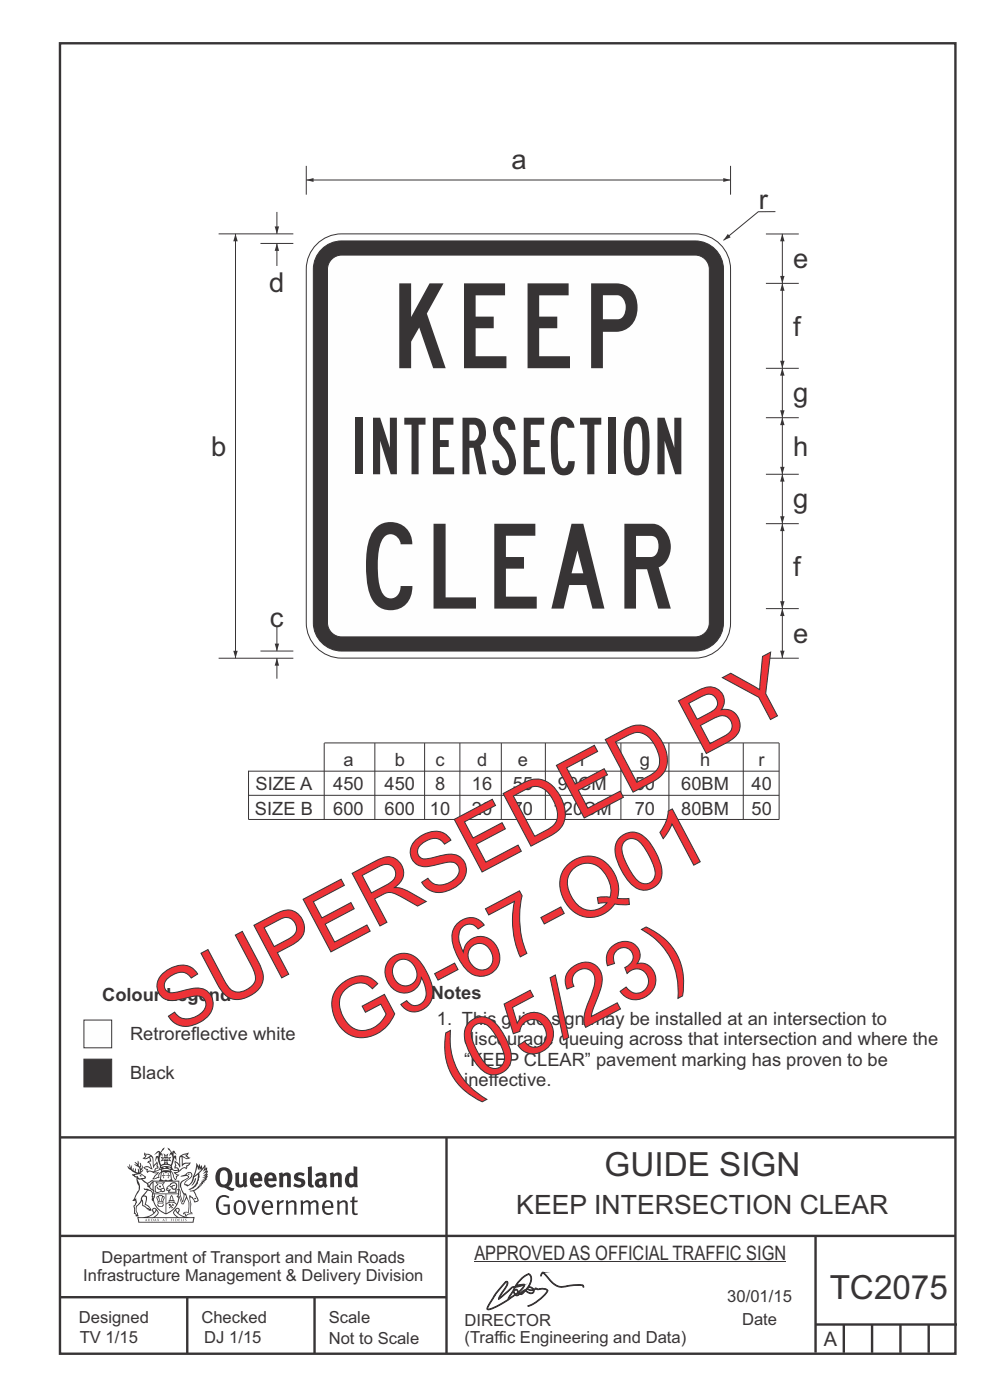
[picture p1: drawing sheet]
<svg xmlns="http://www.w3.org/2000/svg" width="210mm" height="297mm" viewBox="0 0 210 297" stroke-linecap="round" stroke-linejoin="round" font-family="sans-serif">
<g fill="none" stroke="#373435" stroke-width=".51">
<path d="M12.7 9.2h190v278h-190zM12.7 241.3h190M94.7 241.4v45.8M12.7 275.2h82M12.7 262.2h190.1M39.7 275.2v12M66.7 275.2v12M173 262.1v24.9M173 281h30M179 281v6M185 281v6M191 281v6"/>
<path d="M197 281v6"/>
</g>
<g fill="#373435">
<path d="M47 248.4a2.55 2.55 0 0 0 0 2.7l.3 .2a.81 .81 0 0 0 1-1v-.5a1.04 1.04 0 0 0-1.1-1.5zM46.3 248.1a1.82 1.82 0 0 1 2.1-.2 1.82 1.82 0 0 1 .9 1.8 2.29 2.29 0 0 1-.8 2l.7 .3h.5l-.2 .6a2.87 2.87 0 0 1-2-.7 2.12 2.12 0 0 1-1.7-3.1z" fill-rule="evenodd"/>
<path d="M49.9 248.9l.8-.2v2a.46 .46 0 0 0 .3 .6 .46 .46 0 0 0 .6-.3v-2.1l.7-.2v2.4l.2 .5-.5 .3-.3-.3a1.02 1.02 0 0 1-1.2 .3 1.02 1.02 0 0 1-.6-1.1z" fill-rule="evenodd"/>
<path d="M54 249.5l-.1 .5h.9a.49 .49 0 0 0-.2-.6 .49 .49 0 0 0-.6 .1zM53.4 249.1a1.34 1.34 0 0 1 1.6-.2 1.34 1.34 0 0 1 .6 1.5v.2h-1.7a.77 .77 0 0 0 .5 .8 .77 .77 0 0 0 .9-.4l.3 .5a1.59 1.59 0 0 1-2 .2 1.59 1.59 0 0 1-.5-2.1z" fill-rule="evenodd"/>
<path d="M57 249.5l-.1 .5h1a.49 .49 0 0 0-.2-.6 .49 .49 0 0 0-.7 .1zM56.4 249.1a1.34 1.34 0 0 1 1.6-.2 1.34 1.34 0 0 1 .7 1.5v.2h-1.8a.77 .77 0 0 0 .5 .8 .77 .77 0 0 0 .9-.4l.4 .5a1.59 1.59 0 0 1-2.1 .2 1.59 1.59 0 0 1-.5-2.1z" fill-rule="evenodd"/>
<path d="M59.2 248.9l.7-.2 .1 .4a.95 .95 0 0 1 1-.3 .95 .95 0 0 1 .7 .8v2.3h-.8v-2.3a.46 .46 0 0 0-.8 .1v2.2h-.8z" fill-rule="evenodd"/>
<path d="M62.6 249.1a1.75 1.75 0 0 1 2-.1l-.2 .5-.6-.2a.43 .43 0 0 0-.6 .3l.4 .3a1.04 1.04 0 0 1 1.2 1.1 1.04 1.04 0 0 1-1.4 1l-1.2-.4 .3-.6 1 .4 .4-.4a.88 .88 0 0 0-1-.5l-.4-.2-.1-.4z" fill-rule="evenodd"/>
<path d="M65.3 247.6l.8-.2 .1 3.8 .3 .2 .1 .4a.88 .88 0 0 1-1 0 .88 .88 0 0 1-.3-1z" fill-rule="evenodd"/>
<path d="M67.8 250.6a.43 .43 0 0 0-.1 .7 .43 .43 0 0 0 .7-.1v-.7zM66.8 249.1a1.7 1.7 0 0 1 2.4 .1v1.9l.3 .4-.4 .5-.5-.4a1.03 1.03 0 0 1-1.7-.1 1.03 1.03 0 0 1 .8-1.5h.7v-.4a.8 .8 0 0 0-1.2 .1z" fill-rule="evenodd"/>
<path d="M70 248.9l.7-.2 .1 .4a.95 .95 0 0 1 1-.3 .95 .95 0 0 1 .7 .8v2.3h-.8v-2.3a.46 .46 0 0 0-.8 .1v2.2h-.8z" fill-rule="evenodd"/>
<path d="M74.3 249.5a1.48 1.48 0 0 0 0 1.7h.5l.2-.1v-1.5l-.3-.2zM75 247.4l.8 .1 .1 4.4h-.7l-.1-.2a1.26 1.26 0 0 1-1.4 0 1.26 1.26 0 0 1-.5-1.3 1.29 1.29 0 0 1 .4-1.4 1.29 1.29 0 0 1 1.4-.1z" fill-rule="evenodd"/>
<path d="M46.4 253.9a1.72 1.72 0 0 1 2.3 0l-.3 .3a1.24 1.24 0 0 0-1.4-.2 1.24 1.24 0 0 0-.6 1.4 1.49 1.49 0 0 0 1.2 1.9l.7-.1v-1.3h-.8l-.1-.4h1.3v1.9a1.93 1.93 0 0 1-2.2 0 1.93 1.93 0 0 1-.7-2.2l.2-.8z" fill-rule="evenodd"/>
<path d="M50.4 255.1a1.65 1.65 0 0 0 .2 2.2 .99 .99 0 0 0 1-1.4 .78 .78 0 0 0-.4-.8 .78 .78 0 0 0-.8 0zM50 254.9a1.33 1.33 0 0 1 1.6-.1 1.33 1.33 0 0 1 .5 1.4 1.31 1.31 0 0 1-1.3 1.6 1.31 1.31 0 0 1-1.2-1.6v-.6z" fill-rule="evenodd"/>
<path d="M52.5 254.7l.4-.1 .9 2.6 .8-2.5h.5l-1.1 3h-.5z" fill-rule="evenodd"/>
<path d="M56.3 255.2l-.2 .7h1.3a.7 .7 0 0 0-.3-.8 .7 .7 0 0 0-.8 .1zM55.9 255a1.22 1.22 0 0 1 1.5-.2 1.22 1.22 0 0 1 .5 1.5h-1.8a.93 .93 0 0 0 .5 1 .93 .93 0 0 0 1.1-.2l.2 .3a1.43 1.43 0 0 1-1.8 .1 1.43 1.43 0 0 1-.6-1.7z" fill-rule="evenodd"/>
<path d="M58.7 254.7l.4-.1 .1 .5 .4-.4 .6-.1-.2 .5a.66 .66 0 0 0-.8 .7v1.9h-.4z" fill-rule="evenodd"/>
<path d="M60.6 254.7l.4-.1 .1 .5a.94 .94 0 0 1 1-.5 .94 .94 0 0 1 .8 .8v2.3h-.5l-.1-2.5a.81 .81 0 0 0-1.2 .3v2.2h-.4z" fill-rule="evenodd"/>
<path d="M63.7 254.7l.5-.1 .1 .5 .4-.3a.78 .78 0 0 1 1.1 .3 .9 .9 0 0 1 1-.5 .9 .9 0 0 1 .8 .8v2.3h-.5l-.1-2.5a.67 .67 0 0 0-1.1 .3v2.2h-.5v-2.4l-.4-.3-.7 .4v2.3h-.5z" fill-rule="evenodd"/>
<path d="M69 255.2l-.1 .7h1.3a.7 .7 0 0 0-.3-.8 .7 .7 0 0 0-.9 .1zM68.7 255a1.22 1.22 0 0 1 1.5-.2 1.22 1.22 0 0 1 .5 1.5h-1.8a.93 .93 0 0 0 .4 1 .93 .93 0 0 0 1.2-.2l.1 .3a1.44 1.44 0 0 1-1.7 .1 1.44 1.44 0 0 1-.6-1.7z" fill-rule="evenodd"/>
<path d="M71.4 254.7l.5-.1 .1 .5a.94 .94 0 0 1 1-.5 .94 .94 0 0 1 .8 .8v2.3h-.5l-.1-2.5a.81 .81 0 0 0-1.2 .3v2.2h-.4z" fill-rule="evenodd"/>
<path d="M74.7 253.9l.5-.1v.9h.7l-.1 .3h-.6v2.2l.1 .2h.5l.1 .3a.75 .75 0 0 1-1.2-.6v-2.1h-.4v-.3h.4z" fill-rule="evenodd"/>
<path d="M30.8 244.9l1.1 .3-.9 .5h-.4l.6-.5zM31.8 245.4h.2a2.44 2.44 0 0 1 .4 1.9l.1 .5 .7-1-.1 .6 .3 .3a.57 .57 0 0 0-.6 .7l-1-.1-.5 .2 .2-.5-.8-.3 .7-.1 .9 .5 .1-.1-.6-1.3-.2-.2h.5zM30.7 244.4l-.1 .5 .2 .4-.6 .4a1.04 1.04 0 0 0 1.4-.1l.2 .6-.3 .1-.2 .4a.94 .94 0 0 1 .8 1.1l-.2-.1a1.16 1.16 0 0 0-1.5-.1l.3 .4 .4 .2 .1 .5 .2 .1 .1-.2a.94 .94 0 0 1 1.1 .2l.8 .1-1.2 1.2a1.13 1.13 0 0 0 1.2-.2l.4-.1-.1-.4 .5-.8a.83 .83 0 0 0-.6 1.1l-.3-.1-.7 .4 1.1-1.4-.5 .1-.5-.1 1.3-.5-.1-.1-.9 .4v-.3l.2-.2 .3 .1 .1-.3-.2-.4v-.6l-.1-.4-.7 1v-.7a1.42 1.42 0 0 0-1.6-1.8z" fill-rule="evenodd"/>
<path d="M38.5 245.2l.5-.2 .7-.1-.6 .3 .8 .5h-.3zM38.3 245.5l.2-.1 .1 2a1.69 1.69 0 0 1 1.6-.6l-.8 .5 .1 .5a1.1 1.1 0 0 0-1.5 .6l-.1-.5-.2-.2h-.5l.3-.4-.3-.7a1.42 1.42 0 0 1 .8 1.1l.2-.1zM37.1 246.2l.1 1-.2 .3 .1 .4h.5l.1 .2a.96 .96 0 0 1-1.1-.1l-.1 .1a1.06 1.06 0 0 0 1.3 .2v.1a.72 .72 0 0 1-1 .2l.3 .5 .6 .2-.4 .2-.1 .6-.2-.3-.4-1.1-.4-.4 .4 .9a1.54 1.54 0 0 0 .7 1.2l.2-.3a.58 .58 0 0 1 .4-.8l.2-.1h-.3l-.5-.3 .9-.5a.93 .93 0 0 1 1.2-.5v.2l.2-.2 .1-.5a.99 .99 0 0 0 .7-.8l-1.3 .1-.3 .2-.1-1.4 .9 .4 .9-.3h-.4l-.5-.4 .4-.7-.6 .2a1.46 1.46 0 0 0-1.4 2.1v.4l-.2-.4z" fill-rule="evenodd"/>
<path d="M35.6 248.9l.2 .1-.1 .3 .4 .1h-.4v.6l-.1-.6h-.3l.3-.1z" fill-rule="evenodd"/>
<path d="M34.6 248.9l.2 .1v.3l.3 .1h-.3l-.1 .6v-.6h-.4l.4-.1z" fill-rule="evenodd"/>
<path d="M34.3 248.8a.57 .57 0 0 1 .9 .2 .57 .57 0 0 1 .9-.2l.2 1.4h-.2a.57 .57 0 0 1-.9 0 .69 .69 0 0 1-1.1 0zM34.2 248.1l-.3 2.1-.2 .4h3l-.2-.4-.3-2.1h-.2v.2l-.8-.1-.8 .1v-.2z" fill-rule="evenodd"/>
<path d="M34.2 252.4a.3 .3 0 0 0 .6 0 .3 .3 0 0 0-.6 0zM33.3 250.9l.3 .3-.3 .4a.79 .79 0 0 0 0 1.3l.8-.2-.1-.3a.55 .55 0 0 1-.7-.6l.1-.1 .2 .3 .3 .2 .8-.2-.4-.7 .4-.4-.7 .2zM33 250.7l1.1 .2 .9-.2-.4 .6 .4 1.2a.56 .56 0 0 1-.8 .3l-.2 .1a.73 .73 0 0 1-.9 .1 .73 .73 0 0 1-.3-1v-.4l.6-.4z" fill-rule="evenodd"/>
<path d="M35.6 251.8l.7-.4a.58 .58 0 0 1 1-.1 .58 .58 0 0 1-.4 .9l-.3-.3a.43 .43 0 0 1 .6-.4 .57 .57 0 0 0-.8 .2l-.2-.1-.3 .1 .4 .2a.55 .55 0 0 0 .9 .4v.5h-1.3l.3-.4-.1-.1-.6 .1 .2-.3-.2-.1zM35.4 251.8l-.1 .2a.39 .39 0 0 0 .2 .6h.3l-.2 .4h1.9l-.1-.8a.86 .86 0 0 0-.1-1.3 .86 .86 0 0 0-1.3 .4z" fill-rule="evenodd"/>
<path d="M36 254.8h.8v.2h-.8zM36.4 253.8l.2 .8h-.4zM36.4 253.5l-.3 .5-.1 .6h-.2v.4l-.7 .4 .2 .1a1.48 1.48 0 0 1 2.1 .2l.2-.1-.6-.5v-.5h-.2l-.1-.6z" fill-rule="evenodd"/>
<path d="M35.8 255.4l.4 .1 .1 .3 .3-.2-.2-.2a.38 .38 0 0 1 .5 .5l-.2-.2-.3 .2 .3 .2-.3 .3-.1-.4-.4 .4-.1-.2 .4-.3-.1-.1-.2 .1z" fill-rule="evenodd"/>
<path d="M34.5 254h.2v.2l-.2 .6h-.2zM33.6 255.3h.9v.2a.55 .55 0 0 1-.8 .4v-.2l-.2-.1zM33.4 254h.2l.2 .8h-.2zM33.6 255l.8-.1 .1 .2h-.8zM33.8 253.7h.5l-.2 1.1h-.1zM33.3 253.8l-.1 .3 .3 1.1a.48 .48 0 0 0-.1 .6 .48 .48 0 0 0 .5 .2h.5a.49 .49 0 0 0 .2-.8l.3-1.1-.1-.3a1.42 1.42 0 0 0-1.5 0z" fill-rule="evenodd"/>
<path d="M33.7 251.5l.4 .1 .1 .3h-.3z" fill-rule="evenodd"/>
<path d="M41.3 250.1l.3-.2-.2 .8-.6 .8h-.2l.5-.7z" fill-rule="evenodd"/>
<path d="M39.7 249l.3-.2 .5 .2a.88 .88 0 0 1-.6 1.1 1.22 1.22 0 0 0-.8 1.3l.5 .2a.72 .72 0 0 0 .9-.4l.5-.8 .2-.6 .8-.6v.2a2.85 2.85 0 0 1-2 2.9l.1 .1a2.13 2.13 0 0 0 1.9-1.5v-.3a2.01 2.01 0 0 0 .3-1.7l1.1-1.3-.4 1 .7-.5-.7 1 .8-.4-.8 .8 .7-.2-.9 .6 .8-.1-.8 .4h.7l-.8 .3 .3 .2h-.4l.2 .3h-.4l.2 .3h-.4l.1 .2h-.1a2.16 2.16 0 0 1-2 1.1l.1 .2 .4-.1a.76 .76 0 0 1 .7 .8l.5 1.2-.6 .2a1.45 1.45 0 0 0-1.1-1.3l.2 1.8-.1 1.8 .4 .3a1.07 1.07 0 0 0-1.2 .4v-.3l-.5-.2a.87 .87 0 0 1 1.1-.1v-.7a4.4 4.4 0 0 0-.6-3.1l-.1-.3h-.2a2.16 2.16 0 0 1-.7-2.2l.3-.4 1.2-.7a.55 .55 0 0 0-.4-.8zM37.8 252.4a.76 .76 0 0 1 .3 1.1l.6 1.6 .4-1.7 .2 .1a.61 .61 0 0 1-.1 .9l-.3 .8-.2 .1-.7-1.6-.3 .1a1.18 1.18 0 0 0 .1-1.4zM41.8 247.5l.2 .7 .3-.5v.6l.4-.5a1.9 1.9 0 0 1-1.2 1.4l-.3 .3zM38.2 249.6l1.4-.2 .2 .2v.3l-.5 .2a1.26 1.26 0 0 0-.9 1.9l.2 .7a1.84 1.84 0 0 1 .1 2.1l-.4-1.4a.96 .96 0 0 0-.4-1.2l-.4 .2a.78 .78 0 0 1 0 1.3l.1 .3h.4l.4 1.1a.38 .38 0 0 0 .2 .4 .38 .38 0 0 0 .4-.1l.6-1.2a2.94 2.94 0 0 1 .4 2.5l-.1 .4h-.8l-.3 .4v.2l.4-.1 .1 .4 .2 .1a1.02 1.02 0 0 1 1.3-.5v-.4l-.3-.1 .1-1.8-.3-1.3h.1a1.14 1.14 0 0 1 .8 1 .63 .63 0 0 0 .8-.2 .63 .63 0 0 0-.2-.9l-.6-1.2 .9-.6 .2-.4h.3l-.1-.2h.4l-.1-.3h.3l-.1-.3 .5-.1-.2-.2 .6-.4v-.2h-.2l.4-.5h-.3l.3-.5-.4 .1 .4-.5v-.3l-.3 .2 .2-.7-.1-.2-.4 .3v-.8l-.6 .8-.2-.8-.2 .5-.3-.7-.1 .6-.5-.8-.1 1.4-.6 1.8a1.81 1.81 0 0 1-1 1.5l-.6-.2a1.75 1.75 0 0 1 1.1-1.2 .75 .75 0 0 0 .1-1.3 .75 .75 0 0 0-1.2 .4z" fill-rule="evenodd"/>
<path d="M41.2 254.1h.3l.2 .2-.4 .1z" fill-rule="evenodd"/>
<path d="M29.4 258.4h11.6l-.1 .8h-11.4zM31.3 258.2l.5-.1a2.48 2.48 0 0 0 1.4-1.3l.3 .5-.5 .6-.5 .3zM32.5 256.6l.3-.2 .2 .1-.3 .7zM37.2 256.8a2.65 2.65 0 0 0 1.8 1.4h-1.1l-.5-.3-.5-.6zM37.4 256.5l.2-.1 .3 .2-.3 .6zM29.2 258.2l.1 1.2h11.8l.2-1.1-.2-.1a4.1 4.1 0 0 1-3.3-.9l.3-.4-.1-.6a1.06 1.06 0 0 0-1.3 1l.2 .4 .6 .5h-4.7l.3-.1a.84 .84 0 0 0 .6-.8 .84 .84 0 0 0-.5-.8l-.3-.2h-.5l-.1 .6 .3 .4a4.2 4.2 0 0 1-3.4 .9z" fill-rule="evenodd"/>
<path d="M31 258.7l.1 .2h-.2zM31 258.5l-.3 .6 .4-.2 .2 .2z" fill-rule="evenodd"/>
<path d="M31.3 258.6h.3v.4a.25 .25 0 0 0 .2-.1 .25 .25 0 0 0-.1-.3h.1a.29 .29 0 0 1 0 .4 .29 .29 0 0 1-.4 0 .29 .29 0 0 1 0-.4z" fill-rule="evenodd"/>
<path d="M32.2 258.6a.22 .22 0 0 1 .3 .2 .22 .22 0 0 1-.3 .2zM32 258.6l.1 .4a.33 .33 0 0 0 .4 0 .33 .33 0 0 0 0-.4 .33 .33 0 0 0-.5 0z" fill-rule="evenodd"/>
<path d="M32.9 258.7l.1 .2h-.2zM32.9 258.5l-.2 .6 .3-.2 .2 .2z" fill-rule="evenodd"/>
<path d="M33.3 258.6h.2l.1 .1 .2-.1-.2 .2 .2 .3-.3-.3-.1 .3h-.1l.2-.3z" fill-rule="evenodd"/>
<path d="M34.7 258.7l.1 .2h-.2zM34.7 258.5l-.3 .6 .4-.2 .2 .2z" fill-rule="evenodd"/>
<path d="M35 258.5h.5l-.2 .1v.5h-.2l.1-.5z" fill-rule="evenodd"/>
<path d="M36.2 258.6l.3-.1-.1 .1v.2h.1h-.1v.3h-.2z" fill-rule="evenodd"/>
<path d="M36.7 258.6h.2v.5h-.2z" fill-rule="evenodd"/>
<path d="M37.3 258.6a.22 .22 0 0 1 .3 .2 .22 .22 0 0 1-.3 .2zM37.1 258.6v.4a.33 .33 0 0 0 .5 0 .33 .33 0 0 0 0-.4 .33 .33 0 0 0-.5 0z" fill-rule="evenodd"/>
<path d="M37.8 258.6l.4-.1-.2 .1v.2h.1h-.1v.2l.2 .1h-.4z" fill-rule="evenodd"/>
<path d="M38.4 258.6h.2l-.1 .4 .2 .1h-.3z" fill-rule="evenodd"/>
<path d="M38.9 258.6h.2v.5h-.2z" fill-rule="evenodd"/>
<path d="M39.3 258.6h.2h-.1l.2 .3-.2 .2-.1-.1v-.1l.2 .1z" fill-rule="evenodd"/>
<path d="M34.2 247.4a1.51 1.51 0 0 1 2 .2 2.67 2.67 0 0 0-2.1 0zM35.7 247.6l.4 .1 .1 .3-.4-.1zM34.6 247.6h.5l.1 .2h-.4zM34 247.8l.3 .2h-.3zM34.9 246.9l.3-.2 .3 .2zM34.9 245.6l.2 .1v.3h-.2zM35 245.1l.2 .2 .2-.2-.1 .3h-.2zM35.1 246.3h.2l.1 .4-.2-.2-.2 .2zM35.3 245.7l.2-.1v.4h-.2zM34.4 245.7h.3l.1 .3-.4 .1 .2-.2zM35.7 245.7h.3l-.2 .2 .2 .2-.4-.1zM32.7 244.9l1-.5-.1 1-.2-.2-.3 .2-.3 1.1 .5-1 .3 .9a1.84 1.84 0 0 1 .2 1.7l.4 .1a2.48 2.48 0 0 1 2.2 0l.2-.2-.2-.7 .7-1.8 .4 .7-.2-1-.2-.1-.2 .3v-.9l.6 .4-.6-.8-.3 .1-.1 .4-.5-.9-.5-.3 .2 .5 .6 .5-.5 .8 .4-.4a2.06 2.06 0 0 1 0 2.3l-.5-.2-.2-.6 .1-.1 .8 .2-.4-.5 .4-.5-.7 .2-.2-.2 .2-.7-.5 .4-.5-.4 .2 .7-.2 .2-.7-.2 .4 .5-.4 .5 .8-.2 .1 .1-.2 .6-.5 .2a2.02 2.02 0 0 1 0-2.2l.3 .5-.1-.7-.3-.1 .8-1.2-.4 .3-.5 .8-.2-.3a.8 .8 0 0 0-.8 .5z" fill-rule="evenodd"/>
<path d="M29.2 250.1l.3 .1a.61 .61 0 0 1 .8 .4l.3 .2a.8 .8 0 0 1 .6 1l.4 .1 .5 .5a1 1 0 0 1 .5 1.1l-.1 .7v-.5h-.1a.96 .96 0 0 0-.8-1.3l-.2-.2h-.7l-.1-.1-.1 .1 .1 .3h.6l-1.2 1.3-.2 1-.4 .6a1.33 1.33 0 0 0-.5 1.8l.2 .5a1.26 1.26 0 0 1-.5-1.5l-.1-.3a1.56 1.56 0 0 0 .4-1.7l-.3 .2 .2-.5a3.2 3.2 0 0 0 .7-3zM30.4 253.9h.4a2.06 2.06 0 0 1-.1 1.6l.7 .5 .4 .4-.6-.1-.8-.6-.1-.9a.51 .51 0 0 1 .1-.9zM28.6 249.3a1.52 1.52 0 0 1 2.1 .5l-1.1 .2-.2-.1-.1-.4h-.5zM27.5 247v.8l-.3-.4h-.1a3.1 3.1 0 0 0 1.9 1.6l-1 .1 .5 .6 .5 .1 .1 1.1a1.84 1.84 0 0 1-.3 2.5l-.4 .9-.3 .4 .2 .1 .4-.1 .1 .4-.2 .5-.3 .2 .1 1.7h.2l.3 .5 .1 .1 .4-.1-.1-.5a1.3 1.3 0 0 1-.1-1.7l.9-1 .1 1.1 .6 .2 .5 .5 .1-.1 .2 .3h.5a1.85 1.85 0 0 0-1.2-1.4l.1-.3a1.39 1.39 0 0 0 0-1.4l-.5-.1 .5-.5a.66 .66 0 0 1 .9-.4 .66 .66 0 0 1 .3 .9l-.1 .4 .2-.1v.2l-.1 .3 .2 .5 .1-.3a2.24 2.24 0 0 0 .1-2.2 .73 .73 0 0 1-.7-.7 .73 .73 0 0 1 .6-.7v-.2a.94 .94 0 0 0-.9 .8 .48 .48 0 0 1-.1-.6 .48 .48 0 0 1 .5-.2l.5-.3a.51 .51 0 0 0-.8 .2l-.5 .2-1-.8h.6l.2-.5-1.2-.7 .5-.5v-.3l-.5 .4 .1-.2a.69 .69 0 0 0 .2-1v.4l-.2 .3v-1.1l-.3-.2 .1 .6-.1 .2-.4-1.3v.7l-.6-.4 .5 .7-.6-.2 .3 .3a1 1 0 0 1 .7 1.4l-.2-.8v.9l-.5-.2v-.8l-.2 .7-.2-.1-.1-.6-.2 .4-.2-.2 .1-.7-.2 .5z" fill-rule="evenodd"/>
<path d="M29.6 249.4l.2-.1 .3 .2z" fill-rule="evenodd"/>
<path d="M32.4 250.5h5.6v2l-.2-.1v-1.7h-5.2v2.5h5.2v-.8l.1 .2-.1 1.1v-.3h-2.5v4a4.1 4.1 0 0 0 2.6-3.6l.1-.1a4 4 0 0 1-2.8 3.9 4.2 4.2 0 0 1-2.8-4.7l.1 1.2 .1-.1a3.8 3.8 0 0 0 2.5 3.4v-4h-2.5l-.2-.9z" fill-rule="evenodd"/>
<circle cx="40" cy="249.1" r=".17"/>
</g>
<path d="M100.6 267.7h66.2" fill="none" stroke="#373435" stroke-width=".21"/>
<path d="M17.8 216.4h5.9v5.9h-5.9z" fill-rule="evenodd" fill="#fefefe" stroke="#373435" stroke-width=".21"/>
<path d="M17.8 224.7h5.9v5.9h-5.9z" fill-rule="evenodd" fill="#373435" stroke="#373435" stroke-width=".21"/>
<g fill="none" stroke="#373435" stroke-width=".21">
<path d="M65 38.2h90M68.8 157.6v16.2M68.8 157.6h96.5M79.5 157.6v16.2M90.1 157.6v16.2M97.6 157.6v16.2M106.3 157.6v16.2M115.7 157.6v16.2M131.7 157.6v16.2M141.9 157.6v16.2M157.7 157.6v16.2M165.3 157.6v16.2h-112.6v-10.3"/>
<path d="M52.7 163.6h112.6M52.7 168.7h112.6"/>
</g>
<path d="M115 270l.3-.1 .8 .9a4.5 4.5 0 0 0 3 2.1 15.6 15.6 0 0 1 4.6-.3l.2 .4-.2 .1-.1-.3a15.6 15.6 0 0 0-4.5 .3 5.2 5.2 0 0 1-3.4-2.5l-.5-.6-.3 .7h-.2zM107.2 271.9l.3-.1 .2 .2a1.96 1.96 0 0 1-.8 1.8l-1 1.6 2-1.7a1.43 1.43 0 0 1 1.3-.8 6.4 6.4 0 0 1 2.9-2.7 1.1 1.1 0 0 1 .6 1.7l-.5 1 .6 .2 .4 .4 .4-.2 .6 .1h.3a1.57 1.57 0 0 1 1.7 .3 7.5 7.5 0 0 1-4.2 3.4v-.1a8.3 8.3 0 0 0 4.1-3.2 1.2 1.2 0 0 0-1.6-.3l-.4 .1-.4-.2-.3 .2a.73 .73 0 0 1-.8 .8l-.6-.1-.5-.4a1.32 1.32 0 0 1-1.3 .7l-.5 .3a1.2 1.2 0 0 0-1.4 .5l-.5 .4a9.7 9.7 0 0 1-4.4 2l-.1-.1a4.6 4.6 0 0 1 1.2-2.3l.8-1.3zM111.8 273.4l-.2 .3 .9 .6 .5-.1 .1-.5a1.2 1.2 0 0 1-1.3-.3zM110.6 271.4l-1 1.2 1.6-.2 .1 .1a2.73 2.73 0 0 1-1.3 1.7l.2 .2 .6-.5a2.88 2.88 0 0 0 1.7-3.2 .48 .48 0 0 0-.5-.4 .48 .48 0 0 0-.4 .3zM112 273.2a.91 .91 0 0 0 1.1 .3l-.7-.4zM109.5 272.8l-.1 .1 1.3-.3zM109.3 273.1l-.3 .6 .6-.2 .4 .6a2.34 2.34 0 0 0 1.2-1.5zM107.3 272l-2.1 2.6-1.4 2.2-.4 .9a8 8 0 0 0 3.9-1.8l.4-.2 1.4-2.6-.5 .1-2 1.8-.8 .6a3.3 3.3 0 0 1 .9-1.8l.1-.1a1.9 1.9 0 0 0 .8-1.7zM108.9 274l-1 1.5 1.3-.9zM109 273.9l.3 .6a.47 .47 0 0 0 .5-.3 .47 .47 0 0 0-.3-.5zM109.4 274.7h.3l.4-.2-.2-.2zM110.4 274.4h.4l.5-.6z" fill="#373435" stroke="#373435" stroke-width=".21"/>
<g fill="#373435">
<path d="M153.4 37.8l1.6 .4-1.6 .4z"/>
<path d="M65 38.2l1.5-.4v.8z"/>
</g>
<path d="M65 35.2v6.1M155 35.2v6.1M162.5 111.1h6.9M162.5 129.1h6.9M166 129.1v10.5" fill="none" stroke="#373435" stroke-width=".21"/>
<g fill="#373435">
<path d="M165.5 138h.9l-.4 1.6z"/>
<path d="M166 129.1l.4 1.6h-.9z"/>
</g>
<path d="M166 100.6v10.5" fill="none" stroke="#373435" stroke-width=".21"/>
<g fill="#373435">
<path d="M165.5 109.5h.9l-.4 1.6z"/>
<path d="M166 100.6l.4 1.6h-.9z"/>
</g>
<path d="M164.5 44.9h-3.7l-7.3 6.1" fill="none" stroke="#373435" stroke-width=".21"/>
<path d="M154.4 49.6l.6 .7-1.5 .7z" fill="#373435"/>
<path d="M166 111.1v18" fill="none" stroke="#373435" stroke-width=".21"/>
<g fill="#373435">
<path d="M165.5 127.5h.9l-.4 1.6z"/>
<path d="M166 111.1l.4 1.6h-.9z"/>
</g>
<path d="M162.5 60.1h6.9M166 78.1v10.5M162.5 88.6h6.9M162.5 100.6h6.9" fill="none" stroke="#373435" stroke-width=".21"/>
<g fill="#373435">
<path d="M165.5 87h.9l-.4 1.6z"/>
<path d="M166 78.1l.4 1.6h-.9z"/>
</g>
<path d="M166 49.6v10.5" fill="none" stroke="#373435" stroke-width=".21"/>
<g fill="#373435">
<path d="M165.5 58.5h.9l-.4 1.6z"/>
<path d="M166 49.6l.4 1.6h-.9z"/>
</g>
<path d="M166 88.6v12" fill="none" stroke="#373435" stroke-width=".21"/>
<g fill="#373435">
<path d="M165.5 99h.9l-.4 1.6z"/>
<path d="M166 88.6l.4 1.6h-.9z"/>
</g>
<path d="M162.5 49.6h6.9M162.5 78.1h6.9M166 60.1v18" fill="none" stroke="#373435" stroke-width=".21"/>
<g fill="#373435">
<path d="M165.5 76.5h.9l-.4 1.6z"/>
<path d="M166 60.1l.4 1.6h-.9z"/>
</g>
<path d="M66.8 52.2a7.5 7.5 0 0 1 5.7-2.6h75a7.5 7.5 0 0 1 7.5 7.5v75a7.5 7.5 0 0 1-7.5 7.5h-75a7.5 7.5 0 0 1-7.5-7.5v-75a7.5 7.5 0 0 1 1.8-4.9z" fill-rule="evenodd" fill="#fefefe" stroke="#373435" stroke-width=".21"/>
<path d="M68.2 52.9a6 6 0 0 1 4.3-1.8h75a6 6 0 0 1 6 6v75a6 6 0 0 1-6 6h-75a6 6 0 0 1-6-6v-75a6 6 0 0 1 1.7-4.2z" fill-rule="evenodd" fill="#373435" stroke="#373435" stroke-width=".21"/>
<path d="M70.6 54.8l1.2-.6 .7-.1h75a3 3 0 0 1 3 3v75a3 3 0 0 1-3 3h-75a3 3 0 0 1-3-3v-75a3 3 0 0 1 1.1-2.3z" fill-rule="evenodd" fill="#fefefe" stroke="#373435" stroke-width=".21"/>
<path d="M46.4 49.6h15.8M50 49.6v90M55.3 51.6h6.9M46.4 139.6h15.8M162.5 139.6h6.9" fill="none" stroke="#373435" stroke-width=".21"/>
<g fill="#373435">
<path d="M49.5 138.1h.9l-.4 1.6z"/>
<path d="M50 49.6l.4 1.6h-.9z"/>
</g>
<path d="M58.7 139.6v4.4" fill="none" stroke="#373435" stroke-width=".21"/>
<path d="M58.7 139.6l.5 1.6h-.9z" fill="#373435"/>
<path d="M58.7 133v5.1" fill="none" stroke="#373435" stroke-width=".21"/>
<path d="M58.3 136.5h.9l-.5 1.6z" fill="#373435"/>
<path d="M58.7 45v4.6M55.3 138.1h6.9" fill="none" stroke="#373435" stroke-width=".21"/>
<path d="M58.3 48h.9l-.5 1.6z" fill="#373435"/>
<path d="M58.7 51.6v4.8" fill="none" stroke="#373435" stroke-width=".21"/>
<path d="M58.7 51.6l.5 1.6h-.9z" fill="#373435"/>
<g font-size="18" fill="#373435">
<text x="84.7" y="78.1">KEEP</text>
<text x="77.6" y="129.1">CLEAR</text>
</g>
<g font-size="17.6" fill="#ed3237">
<text x="36.9" y="219.5" transform="rotate(-28 36.9 219.5)">SUPERSEDED BY</text>
<text x="73.4" y="222.5" transform="rotate(-28 73.4 222.5)">G9-67-Q01</text>
<text x="96.9" y="232.4" transform="rotate(-28 96.9 232.4)">(05/23)</text>
</g>
<text font-size="12" fill="#373435" x="75.4" y="100.6">INTERSECTION</text>
<g font-size="7.1" fill="#373435">
<text x="128.2" y="249.5">GUIDE SIGN</text>
<text x="176" y="275.6">TC2075</text>
</g>
<g font-size="5.8" fill="#373435">
<text x="108.5" y="35.9">a</text>
<text x="161" y="44.4">r</text>
<text x="168.3" y="56.8">e</text>
<text x="57.1" y="61.9">d</text>
<text x="168.3" y="71.2">f</text>
<text x="168.3" y="85.3">g</text>
<text x="44.8" y="96.7">b</text>
<text x="168.3" y="96.7">h</text>
<text x="168.3" y="107.8">g</text>
<text x="168.3" y="122.2">f</text>
<text x="57.2" y="133">c</text>
<text x="168.3" y="136.4">e</text>
</g>
<text font-size="5.6" fill="#373435" x="109.5" y="257.5">KEEP INTERSECTION CLEAR</text>
<g font-size="4.2" fill="#373435">
<text x="100.6" y="267.2">APPROVED AS OFFICIAL TRAFFIC SIGN</text>
<text x="174.7" y="285.6">A</text>
</g>
<g font-size="3.9" fill="#373435">
<text x="54.2" y="167.7">SIZE A</text>
<text x="70.7" y="167.7">450</text>
<text x="72.8" y="162.5">a</text>
<text x="81.6" y="167.7">450</text>
<text x="83.7" y="162.5">b</text>
<text x="92.3" y="167.7">8</text>
<text x="92.4" y="162.5">c</text>
<text x="100.1" y="167.7">16</text>
<text x="101.2" y="162.5">d</text>
<text x="108.8" y="167.7">55</text>
<text x="109.9" y="162.5">e</text>
<text x="118.3" y="167.7">90CM</text>
<text x="123" y="162.4">f</text>
<text x="134.6" y="167.7">50</text>
<text x="135.7" y="162.5">g</text>
<text x="144.5" y="167.7">60BM</text>
<text x="148.5" y="162.5">h</text>
<text x="159.4" y="167.7">40</text>
<text x="160.9" y="162.5">r</text>
<text x="54.1" y="172.9">SIZE B</text>
<text x="70.7" y="172.9">600</text>
<text x="81.6" y="172.9">600</text>
<text x="91.2" y="172.9">10</text>
<text x="100.1" y="172.9">20</text>
<text x="108.8" y="172.9">70</text>
<text x="117.3" y="172.9">120CM</text>
<text x="134.6" y="172.9">70</text>
<text x="144.5" y="172.9">80BM</text>
<text x="159.4" y="172.9">50</text>
<text x="21.7" y="212.3">Colour Legend</text>
<text x="91.4" y="212">Notes</text>
<text x="27.6" y="220.7">Retroreflective white</text>
<text x="92.7" y="217.4">1. This guide sign may be installed at an intersection to</text>
<text x="98.5" y="221.7">discourage queuing across that intersection and where the</text>
<text x="98.5" y="226">“KEEP CLEAR” pavement marking has proven to be</text>
<text x="27.6" y="229">Black</text>
<text x="98.5" y="230.4">ineffective.</text>
</g>
<g font-size="3.5" fill="#373435">
<text x="21.6" y="267.9">Department of Transport and Main Roads</text>
<text x="17.7" y="271.8">Infrastructure Management &amp; Delivery Division</text>
<text x="16.7" y="280.6">Designed</text>
<text x="42.7" y="280.6">Checked</text>
<text x="69.7" y="280.6">Scale</text>
<text x="98.5" y="281.3">DIRECTOR</text>
<text x="154.3" y="276.2">30/01/15</text>
<text x="157.4" y="281.2">Date</text>
<text x="16.9" y="284.8">TV 1/15</text>
<text x="43.3" y="284.8">DJ 1/15</text>
<text x="69.7" y="285.2">Not to Scale</text>
<text x="98.5" y="284.8">(Traffic Engineering and Data)</text>
</g>
</svg>
